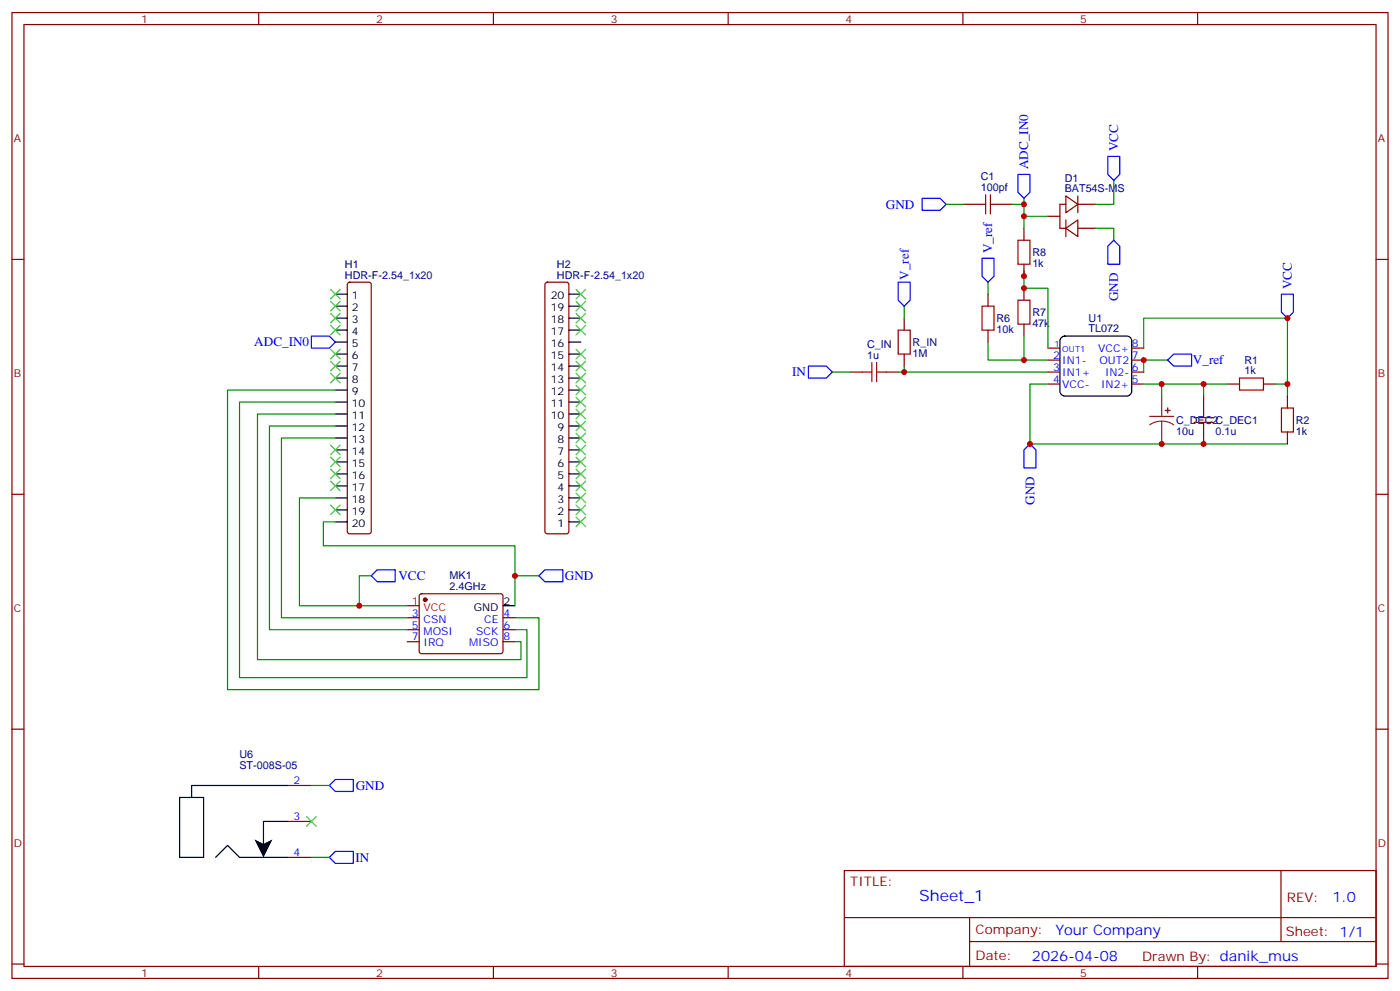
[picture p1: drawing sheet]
<svg xmlns="http://www.w3.org/2000/svg" width="412mm" height="292mm" viewBox="0 0 412 292" stroke-linecap="round" stroke-linejoin="round" font-family="sans-serif">
<g fill="none" stroke="#870000" stroke-width=".35">
<path d="M3.5 3.7h405.4v284.3h-405.4zM7.1 7.2h398.2v277.3h-398.2zM76.2 3.7v3.5M145.3 3.7v3.5M214.5 3.7v3.5M283.6 3.7v3.5M352.8 3.7v3.5M314 57.7l3.5 2.4-3.5 2.5zM317.5 57.7v4.9M3.5 76.4h3.6M284 60.1h3.5M294.6 60.1h3.5"/>
<path d="M301.6 67.2v3.5M301.6 77.8v3.5M308.7 63.7h3.5M314 67.2l3.5-2.5v5zM314 64.7v5M314 60.1h-1.8v7.1h1.8M317.5 67.2h5.3M317.5 60.1h5.3M405.3 76.4h3.6M102.5 83.3l.5-.2h5.7l.5 .2 .2 .5v72.7l-.3 .5-.4 .2h-5.7l-.5-.3-.2-.4v-72.7zM160.7 83.3l.5-.2h5.7l.5 .2 .2 .5v72.7l-.3 .5-.4 .2h-5.7l-.5-.3-.2-.4v-72.7zM266.3 93.7v3.5"/>
<path d="M291 86.6v3.5M291 97.2v3.5M301.6 84.8v3.6M301.6 95.4v3.6M250.5 109.5h3.5M261.1 109.5h3.5M266.3 104.2v3.6M308.7 102.5h3.5M308.7 106h3.5M308.7 109.5h3.5M308.7 113.1h3.5M333.4 102.5h3.5"/>
<path d="M333.4 106h3.5M333.4 109.5h3.5M333.4 113.1h3.5M354.5 116.6v3.5M361.6 113.1h3.5M372.2 113.1h3.5M379.2 116.6v3.5M354.5 127.2v3.5M379.2 127.2v3.5M3.5 145.5h3.6M405.3 145.5h3.6M123.7 175l.5-.2h23.3l.5 .2 .2 .5-.1 16.5-.6 .4h-23.6l-.4-.7v-16.2z"/>
<path d="M119.9 188.9h3.6M119.9 181.9h3.6M119.9 185.4h3.6M148.2 188.9h3.5M148.2 181.9h3.5M148.2 185.4h3.5M3.5 214.7h3.6M405.3 214.7h3.6M84.7 231.2h7M84.7 252.4h7M84.7 241.8h7M248.7 256.3h156.6v28.2h-156.6z"/>
<path d="M377.3 256.3v20.9M248.7 270.1h156.5M285.6 277.2h119.6M285.6 270.1v14.2M3.5 283.8h3.6M76.2 284.5v3.5M145.3 284.5v3.5M214.5 284.5v3.5M283.6 284.5v3.5M352.8 284.5v3.5M405.3 283.8h3.6"/>
</g>
<g fill="none" stroke="#000" stroke-width=".35">
<path d="M98.8 86.6h3.5M98.8 90.1h3.5M98.8 93.7h3.5M98.8 97.2h3.5M167.6 86.6h3.5M167.6 90.1h3.5M167.6 93.7h3.5M167.6 97.2h3.5M312.5 99.5l1.1-.5h18.4a1.41 1.41 0 0 1 1.4 1.4v14.8a1.51 1.51 0 0 1-1.4 1.4h-18.4a1.51 1.51 0 0 1-1.4-1.4v-14.8zM98.8 100.7h3.5M98.8 104.2h3.5M98.8 107.8h3.5"/>
<path d="M98.8 111.3h3.5M98.8 114.8h3.5M98.8 118.4h3.5M167.6 100.7h3.5M167.6 104.2h3.5M167.6 107.8h3.5M167.6 111.3h3.5M167.6 114.8h3.5M167.6 118.4h3.5M98.8 121.9h3.5M98.8 125.4h3.5M98.8 128.9h3.5"/>
<path d="M98.8 132.5h3.5M98.8 136h3.5M98.8 139.5h3.5M167.6 121.9h3.5M167.6 125.4h3.5M167.6 128.9h3.5M167.6 132.5h3.5M167.6 136h3.5M167.6 139.5h3.5M98.8 143.1h3.5M98.8 146.6h3.5M98.8 150.1h3.5"/>
<path d="M98.8 153.6h3.5M167.6 143.1h3.5M167.6 146.6h3.5M167.6 150.1h3.5M167.6 153.6h3.5M148.2 178.3h3.5M52.9 234.8h7.1v17.6h-7.1zM84.7 231.2h-28.3v3.6M63.5 252.4l3.5-3.5 3.6 3.5h14.1M84.7 241.8h-7.1v7.1"/>
</g>
<circle cx="125.2" cy="176.6" r=".53" fill="#870000" stroke="#870000" stroke-width=".35"/>
<path d="M119.9 178.3h3.6" fill="none" stroke="#f00" stroke-width=".35"/>
<g fill="none" stroke="#008700" stroke-width=".35">
<path d="M301.6 58.4v8.8M328.1 53.1v7h-5.3M278.7 60.1h5.3M298.1 60.1h3.5M301.6 79.6v5.2h7.1v17.7M301.6 63.7h7.1M322.8 67.2h5.3v3.5M266.3 90.1v3.6M291 83.1v3.5M301.6 99v7M98.8 118.4h-28.2v81.1h84.6v-14.1h-3.5M98.8 114.8h-31.8v88.2h91.7v-21.1h-7"/>
<path d="M245.2 109.5h5.3M264.6 109.5h44.1M266.3 107.8v1.7M291 100.7v5.3h17.7M308.7 113.1h-5.3v17.6h75.8M336.9 113.1h5.3v3.5M336.9 102.5v-8.8h42.3v19.4M342.2 113.1h12.3v3.5M344 106h-7.1v3.5M354.5 113.1h7.1M375.7 113.1h3.5v3.5M98.8 128.9h-15.9v53h37"/>
<path d="M98.8 125.4h-19.4v60h40.5M98.8 121.9h-23v72.3h77.7v-5.3h-1.8M98.8 153.6h-3.6v7.1h56.5v17.6M98.8 146.6h-10.6v31.7h31.7M109.4 169.5h-3.6v8.8M151.7 169.5h7M91.7 231.2h5.3M91.7 252.4h5.3"/>
</g>
<g fill="none" stroke="#00f" stroke-width=".35">
<path d="M271.6 58.4h5.3l1.8 1.7-1.8 1.8h-5.3zM299.9 51.3h3.5v5.3l-1.8 1.8-1.7-1.8zM326.3 46h3.5v5.3l-1.7 1.8-1.8-1.8zM289.3 76h3.5v5.3l-1.8 1.8-1.7-1.8zM326.3 72.5l1.8-1.8 1.7 1.8v5.3h-3.5zM91.7 99h5.3l1.8 1.7-1.8 1.8h-5.3zM264.6 83.1h3.5v5.3l-1.8 1.7-1.7-1.7zM377.5 86.6h3.5v5.3l-1.8 1.8-1.7-1.8zM238.1 107.8h5.3l1.8 1.7-1.8 1.8h-5.3zM345.7 104.2h5.3v3.6h-5.3l-1.7-1.8zM303.4 130.7l1.8 1.8v5.3h-3.6v-5.3zM109.4 169.5l1.7-1.8h5.3v3.6h-5.3z"/>
<path d="M158.7 169.5l1.8-1.8h5.3v3.6h-5.3zM97 231.2l1.8-1.7h5.3v3.5h-5.3zM97 252.4l1.8-1.8h5.3v3.6h-5.3z"/>
</g>
<path d="M75 247.1l2.6 1.3 2.7-1.3-2.7 5.3z" fill="#000"/>
<g fill="none" stroke="#3c3" stroke-width=".35">
<path d="M97.4 95.8l2.8 2.8M97.4 92.3l2.8 2.8M97.4 88.7l2.8 2.8M97.4 85.2l2.8 2.8M100.2 95.8l-2.8 2.8M100.2 92.3l-2.8 2.8M100.2 88.7l-2.8 2.8M100.2 85.2l-2.8 2.8M169.7 85.2l2.8 2.8M169.7 88.7l2.8 2.8M169.7 92.3l2.8 2.8M169.7 95.8l2.8 2.8"/>
<path d="M172.5 85.2l-2.8 2.8M172.5 88.7l-2.8 2.8M172.5 92.3l-2.8 2.8M172.5 95.8l-2.8 2.8M97.4 109.9l2.8 2.8M97.4 106.4l2.8 2.8M97.4 102.8l2.8 2.9M100.2 109.9l-2.8 2.8M100.2 106.4l-2.8 2.8M100.2 102.8l-2.8 2.9M169.7 102.8l2.8 2.9M169.7 106.4l2.8 2.8"/>
<path d="M169.7 109.9l2.8 2.8M169.7 113.4l2.8 2.8M169.7 116.9l2.8 2.9M172.5 102.8l-2.8 2.9M172.5 106.4l-2.8 2.8M172.5 109.9l-2.8 2.8M172.5 113.4l-2.8 2.8M172.5 116.9l-2.8 2.9M97.4 138.1l2.8 2.8M97.4 134.6l2.8 2.8M97.4 131.1l2.8 2.8M100.2 138.1l-2.8 2.8"/>
<path d="M100.2 134.6l-2.8 2.8M100.2 131.1l-2.8 2.8M169.7 120.5l2.8 2.8M169.7 124l2.8 2.8M169.7 127.5l2.8 2.9M169.7 134.6l2.8 2.8M169.7 138.1l2.8 2.8M169.7 131.1l2.8 2.8M172.5 120.5l-2.8 2.8M172.5 124l-2.8 2.8M172.5 127.5l-2.8 2.9M172.5 134.6l-2.8 2.8"/>
<path d="M172.5 138.1l-2.8 2.8M172.5 131.1l-2.8 2.8M97.4 148.7l2.8 2.8M97.4 141.6l2.8 2.9M100.2 148.7l-2.8 2.8M100.2 141.6l-2.8 2.9M169.7 141.6l2.8 2.9M169.7 145.2l2.8 2.8M169.7 148.7l2.8 2.8M169.7 152.2l2.8 2.8M172.5 141.6l-2.8 2.9M172.5 145.2l-2.8 2.8"/>
<path d="M172.5 148.7l-2.8 2.8M172.5 152.2l-2.8 2.8M90.3 240.4l2.8 2.8M93.1 240.4l-2.8 2.8"/>
</g>
<g fill="none" stroke="#a10000" stroke-width=".35">
<path d="M290.3 57.3v5.7M291.7 57.3v5.7M287.5 60.1h2.8M291.7 60.1h2.9M299.9 70.7h3.5v7.1h-3.5zM264.6 97.2h3.5v7h-3.5zM289.3 90.1h3.5v7.1h-3.5zM299.9 88.4h3.5v7h-3.5zM254 109.5h2.8M256.8 106.7v5.7M258.2 109.5h2.9M258.2 106.7v5.7"/>
<path d="M365.1 111.3h7.1v3.5h-7.1zM351.7 124.4h5.7M351.7 122.9h5.7M354.5 120.1v2.8M354.5 124.4v2.8M377.5 120.1h3.5v7.1h-3.5z"/>
</g>
<path d="M342.2 116.6v6M338.7 122.6h7M342.2 124l-1.9 .2-1.6 .9M342.2 124l1.8 .2 1.7 .9M342.2 124v6.7" fill="none" stroke="#8c2424" stroke-width=".35"/>
<g fill="#8c2424" stroke="#8c2424" stroke-width=".35">
<path d="M343.3 120.8l1.4 .1z"/>
<path d="M343.9 120.1l.1 1.4z"/>
</g>
<g fill="#c00">
<circle cx="151.7" cy="169.5" r=".88"/>
<circle cx="105.8" cy="178.3" r=".88"/>
<circle cx="342.2" cy="113.1" r=".88"/>
<circle cx="354.5" cy="113.1" r=".88"/>
<circle cx="379.2" cy="113.1" r=".88"/>
<circle cx="354.5" cy="130.7" r=".88"/>
<circle cx="342.2" cy="130.7" r=".88"/>
<circle cx="336.9" cy="106" r=".88"/>
<circle cx="303.4" cy="130.7" r=".88"/>
<circle cx="379.2" cy="93.7" r=".88"/>
<circle cx="266.3" cy="109.5" r=".88"/>
<circle cx="301.6" cy="106" r=".88"/>
<circle cx="301.6" cy="84.8" r=".88"/>
<circle cx="301.6" cy="81.3" r=".88"/>
<circle cx="301.6" cy="63.7" r=".88"/>
<circle cx="301.6" cy="60.1" r=".88"/>
</g>
<text font-size="4.6" fill="#00f" x="270.8" y="265.3">Sheet_1</text>
<g font-size="4.2" fill="#00f">
<text x="392.5" y="265.6">1.0</text>
<text x="310.9" y="275.1">Your Company</text>
<text x="304" y="282.9">2026-04-08</text>
</g>
<g font-size="3.9" fill="#00f">
<text x="329.4" y="44.6" transform="rotate(-90 329.4 44.6)">VCC</text>
<text x="302.9" y="49.8" transform="rotate(-90 302.9 49.8)">ADC_IN0</text>
<text x="261" y="61.5">GND</text>
<text x="292.3" y="74.5" transform="rotate(-90 292.3 74.5)">V_ref</text>
<text x="267.7" y="82.4" transform="rotate(-90 267.7 82.4)">V_ref</text>
<text x="329.4" y="88.7" transform="rotate(-90 329.4 88.7)">GND</text>
<text x="380.5" y="85.1" transform="rotate(-90 380.5 85.1)">VCC</text>
<text x="74.9" y="102">ADC_IN0</text>
<text x="351.4" y="107.3">V_ref</text>
<text x="233.3" y="110.8">IN</text>
<text x="304.7" y="148.7" transform="rotate(-90 304.7 148.7)">GND</text>
<text x="117.4" y="170.9">VCC</text>
<text x="166.4" y="170.8">GND</text>
<text x="104.8" y="232.5">GND</text>
<text x="104.7" y="253.7">IN</text>
</g>
<g font-size="3.9" fill="#800">
<text x="250.5" y="260.9">TITLE:</text>
<text x="379.1" y="265.6">REV:</text>
<text x="287.4" y="275.1">Company:</text>
<text x="378.7" y="275.7">Sheet: 1/1</text>
<text x="287.4" y="282.8">Date:</text>
<text x="336.4" y="282.8">Drawn By: danik_mus</text>
</g>
<g font-size="3.2" fill="#800">
<text x="41.6" y="6.7">1</text>
<text x="110.8" y="6.7">2</text>
<text x="179.9" y="6.7">3</text>
<text x="249.1" y="6.7">4</text>
<text x="318.2" y="6.7">5</text>
<text x="4.1" y="41.8">A</text>
<text x="405.9" y="41.8">A</text>
<text x="4.1" y="110.9">B</text>
<text x="405.9" y="110.9">B</text>
<text x="4.1" y="180.1">C</text>
<text x="405.9" y="180.1">C</text>
<text x="4.1" y="249.2">D</text>
<text x="405.9" y="249.2">D</text>
<text x="41.6" y="287.5">1</text>
<text x="110.8" y="287.5">2</text>
<text x="179.9" y="287.5">3</text>
<text x="249.1" y="287.5">4</text>
<text x="318.2" y="287.5">5</text>
</g>
<g font-size="3.2" fill="#000080">
<text x="288.9" y="53.1">C1</text>
<text x="313.6" y="53.4">D1</text>
<text x="288.9" y="56.3">100pf</text>
<text x="313.6" y="56.6">BAT54S-MS</text>
<text x="304.1" y="75.4">R8</text>
<text x="101.6" y="82">HDR-F-2.54_1x20</text>
<text x="101.6" y="78.8">H1</text>
<text x="164.1" y="82">HDR-F-2.54_1x20</text>
<text x="164.1" y="78.8">H2</text>
<text x="304.1" y="78.6">1k</text>
<text x="293.5" y="94.8">R6</text>
<text x="304.1" y="93">R7</text>
<text x="320.7" y="94.7">U1</text>
<text x="268.8" y="101.8">R_IN</text>
<text x="293.5" y="98">10k</text>
<text x="304.1" y="96.2">47k</text>
<text x="320.7" y="97.8">TL072</text>
<text x="255.4" y="105.7">1u</text>
<text x="255.4" y="102.5">C_IN</text>
<text x="268.8" y="105">1M</text>
<text x="366.5" y="107.1">R1</text>
<text x="366.5" y="110.2">1k</text>
<text x="346.4" y="124.8">C_DEC2C_DEC1</text>
<text x="381.7" y="124.8">R2</text>
<text x="346.4" y="128">10u</text>
<text x="358.1" y="128">0.1u</text>
<text x="381.7" y="128">1k</text>
<text x="132.4" y="173.7">2.4GHz</text>
<text x="132.4" y="170.6">MK1</text>
<text x="70.5" y="226.4">ST-008S-05</text>
<text x="70.5" y="223.2">U6</text>
</g>
<g font-size="3.2">
<text x="103.6" y="88">1</text>
<text x="162.2" y="88">20</text>
<text x="103.6" y="91.5">2</text>
<text x="103.6" y="95.1">3</text>
<text x="162.2" y="95.1">18</text>
<text x="162.2" y="91.5">19</text>
<text x="103.6" y="98.6">4</text>
<text x="162.2" y="98.6">17</text>
<text x="103.6" y="102.1">5</text>
<text x="103.6" y="105.7">6</text>
<text x="162.2" y="105.7">15</text>
<text x="162.2" y="102.1">16</text>
<text x="103.6" y="109.2">7</text>
<text x="103.6" y="112.7">8</text>
<text x="162.2" y="112.7">13</text>
<text x="162.2" y="109.2">14</text>
<text x="103.6" y="116.2">9</text>
<text x="103.6" y="119.8">10</text>
<text x="162.2" y="119.8">11</text>
<text x="162.2" y="116.2">12</text>
<text x="103.6" y="123.3">11</text>
<text x="162.2" y="123.3">10</text>
<text x="103.6" y="126.8">12</text>
<text x="103.6" y="130.4">13</text>
<text x="164.2" y="130.4">8</text>
<text x="164.2" y="126.8">9</text>
<text x="103.6" y="133.9">14</text>
<text x="103.6" y="137.4">15</text>
<text x="164.2" y="137.4">6</text>
<text x="164.2" y="133.9">7</text>
<text x="103.6" y="140.9">16</text>
<text x="164.2" y="140.9">5</text>
<text x="103.6" y="144.5">17</text>
<text x="103.6" y="148">18</text>
<text x="164.2" y="148">3</text>
<text x="164.2" y="144.5">4</text>
<text x="103.6" y="151.5">19</text>
<text x="103.6" y="155">20</text>
<text x="164.2" y="155">1</text>
<text x="164.2" y="151.5">2</text>
<text x="139.6" y="179.7">GND</text>
<text x="148.3" y="178">2</text>
</g>
<g font-size="3.2" fill="#00f">
<text x="310.2" y="105.7">2</text>
<text x="312.9" y="107.1">IN1-</text>
<text x="323.5" y="103.5">VCC+</text>
<text x="323.9" y="107.1">OUT2</text>
<text x="333.4" y="105.7">7</text>
<text x="333.4" y="102.1">8</text>
<text x="310.2" y="109.2">3</text>
<text x="310.2" y="112.7">4</text>
<text x="312.9" y="110.6">IN1+</text>
<text x="325.5" y="110.6">IN2-</text>
<text x="333.4" y="112.7">5</text>
<text x="333.4" y="109.2">6</text>
<text x="312.9" y="114.1">VCC-</text>
<text x="324.3" y="114.1">IN2+</text>
<text x="121.3" y="181.5">3</text>
<text x="121.3" y="185">5</text>
<text x="124.8" y="183.3">CSN</text>
<text x="142.6" y="183.3">CE</text>
<text x="148.3" y="185">6</text>
<text x="148.3" y="181.5">4</text>
<text x="121.3" y="188.6">7</text>
<text x="124.8" y="186.8">MOSI</text>
<text x="124.8" y="190.3">IRQ</text>
<text x="138.2" y="190.3">MISO</text>
<text x="140.3" y="186.8">SCK</text>
<text x="148.3" y="188.6">8</text>
<text x="86.4" y="230.9">2</text>
<text x="86.4" y="241.5">3</text>
<text x="86.4" y="252.1">4</text>
</g>
<g font-size="3.2" fill="#f00">
<text x="121.3" y="178">1</text>
<text x="124.8" y="179.7">VCC</text>
</g>
<g font-size="2.5" fill="#00f">
<text x="310.6" y="102.1">1</text>
<text x="312.9" y="103.5">OUT1</text>
</g>
</svg>
